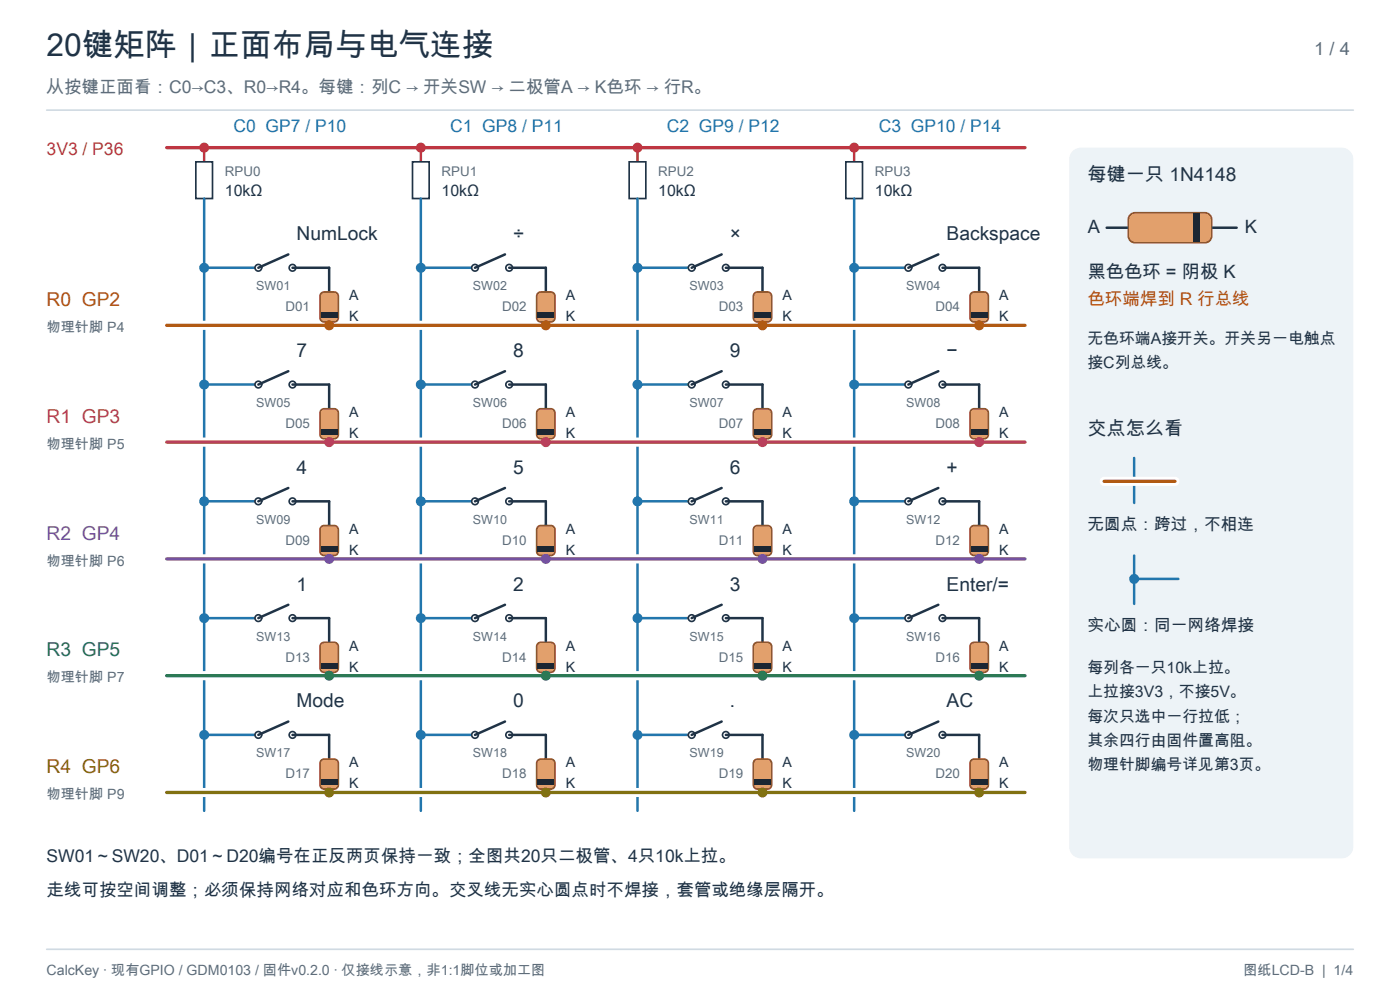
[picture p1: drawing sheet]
<svg xmlns="http://www.w3.org/2000/svg" width="420mm" height="297mm" viewBox="0 0 420 297" stroke-linecap="round" stroke-linejoin="round" font-family="sans-serif">
<path d="M14 33h392" fill="none" stroke="#cfdae3" stroke-width=".5"/>
<path d="M50 44.3h257.5" fill="none" stroke="#bf3642" stroke-width="1"/>
<circle cx="61.2" cy="44.2" r="1.25" fill="#bf3642" stroke="#bf3642" stroke-width=".5"/>
<path d="M61.2 44.3v4.2" fill="none" stroke="#bf3642" stroke-width=".75"/>
<path d="M58.7 48.5h5v11h-5z" fill-rule="evenodd" fill="#fff" stroke="#203346" stroke-width=".5"/>
<path d="M61.2 59.5v183.5" fill="none" stroke="#2276ad" stroke-width=".75"/>
<circle cx="126.2" cy="44.2" r="1.25" fill="#bf3642" stroke="#bf3642" stroke-width=".5"/>
<path d="M126.2 44.3v4.2" fill="none" stroke="#bf3642" stroke-width=".75"/>
<path d="M123.7 48.5h5v11h-5z" fill-rule="evenodd" fill="#fff" stroke="#203346" stroke-width=".5"/>
<path d="M126.2 59.5v183.5" fill="none" stroke="#2276ad" stroke-width=".75"/>
<circle cx="191.2" cy="44.2" r="1.25" fill="#bf3642" stroke="#bf3642" stroke-width=".5"/>
<path d="M191.2 44.3v4.2" fill="none" stroke="#bf3642" stroke-width=".75"/>
<path d="M188.7 48.5h5v11h-5z" fill-rule="evenodd" fill="#fff" stroke="#203346" stroke-width=".5"/>
<path d="M191.2 59.5v183.5" fill="none" stroke="#2276ad" stroke-width=".75"/>
<circle cx="256.2" cy="44.2" r="1.25" fill="#bf3642" stroke="#bf3642" stroke-width=".5"/>
<path d="M256.2 44.3v4.2" fill="none" stroke="#bf3642" stroke-width=".75"/>
<path d="M253.7 48.5h5v11h-5z" fill-rule="evenodd" fill="#fff" stroke="#203346" stroke-width=".5"/>
<path d="M256.2 59.5v183.5M61.2 80.3h16.3" fill="none" stroke="#2276ad" stroke-width=".75"/>
<path d="M50 97.5h257.5" fill="none" stroke="#fff" stroke-width="2.7"/>
<path d="M50 97.5h257.5" fill="none" stroke="#b15a13" stroke-width="1"/>
<circle cx="61.2" cy="80.2" r="1.25" fill="#2276ad" stroke="#2276ad" stroke-width=".5"/>
<g fill="#fff" stroke="#203346" stroke-width=".5">
<circle cx="77.5" cy="80.2" r="1"/>
<circle cx="87.7" cy="80.2" r="1"/>
</g>
<path d="M86.5 76.3l-9 4M87.7 80.3h11v7.2" fill="none" stroke="#203346" stroke-width=".75"/>
<path d="M96.5 87.7l.7-.2h3a1.25 1.25 0 0 1 1.3 1.3v6.5a1.25 1.25 0 0 1-1.3 1.2h-3a1.25 1.25 0 0 1-1.2-1.2v-6.5z" fill-rule="evenodd" fill="#e2a06c" stroke="#8b572e" stroke-width=".5"/>
<path d="M96.2 93.8h5v1.5h-5z" fill-rule="evenodd" fill="#1b2632"/>
<path d="M98.7 96.5v1" fill="none" stroke="#b15a13" stroke-width=".75"/>
<circle cx="98.7" cy="97.5" r="1.25" fill="#b15a13" stroke="#b15a13" stroke-width=".5"/>
<circle cx="126.2" cy="80.2" r="1.25" fill="#2276ad" stroke="#2276ad" stroke-width=".5"/>
<path d="M126.2 80.3h16.3" fill="none" stroke="#2276ad" stroke-width=".75"/>
<g fill="#fff" stroke="#203346" stroke-width=".5">
<circle cx="142.5" cy="80.2" r="1"/>
<circle cx="152.7" cy="80.2" r="1"/>
</g>
<path d="M151.5 76.3l-9 4M152.7 80.3h11v7.2" fill="none" stroke="#203346" stroke-width=".75"/>
<path d="M161.5 87.7l.7-.2h3a1.25 1.25 0 0 1 1.3 1.3v6.5a1.25 1.25 0 0 1-1.3 1.2h-3a1.25 1.25 0 0 1-1.2-1.2v-6.5z" fill-rule="evenodd" fill="#e2a06c" stroke="#8b572e" stroke-width=".5"/>
<path d="M161.2 93.8h5v1.5h-5z" fill-rule="evenodd" fill="#1b2632"/>
<path d="M163.7 96.5v1" fill="none" stroke="#b15a13" stroke-width=".75"/>
<circle cx="163.7" cy="97.5" r="1.25" fill="#b15a13" stroke="#b15a13" stroke-width=".5"/>
<circle cx="191.2" cy="80.2" r="1.25" fill="#2276ad" stroke="#2276ad" stroke-width=".5"/>
<path d="M191.2 80.3h16.3" fill="none" stroke="#2276ad" stroke-width=".75"/>
<g fill="#fff" stroke="#203346" stroke-width=".5">
<circle cx="207.5" cy="80.2" r="1"/>
<circle cx="217.7" cy="80.2" r="1"/>
</g>
<path d="M216.5 76.3l-9 4M217.7 80.3h11v7.2" fill="none" stroke="#203346" stroke-width=".75"/>
<path d="M226.5 87.7l.7-.2h3a1.25 1.25 0 0 1 1.3 1.3v6.5a1.25 1.25 0 0 1-1.3 1.2h-3a1.25 1.25 0 0 1-1.2-1.2v-6.5z" fill-rule="evenodd" fill="#e2a06c" stroke="#8b572e" stroke-width=".5"/>
<path d="M226.2 93.8h5v1.5h-5z" fill-rule="evenodd" fill="#1b2632"/>
<path d="M228.7 96.5v1" fill="none" stroke="#b15a13" stroke-width=".75"/>
<circle cx="228.7" cy="97.5" r="1.25" fill="#b15a13" stroke="#b15a13" stroke-width=".5"/>
<circle cx="256.2" cy="80.2" r="1.25" fill="#2276ad" stroke="#2276ad" stroke-width=".5"/>
<path d="M256.2 80.3h16.3" fill="none" stroke="#2276ad" stroke-width=".75"/>
<g fill="#fff" stroke="#203346" stroke-width=".5">
<circle cx="272.5" cy="80.2" r="1"/>
<circle cx="282.7" cy="80.2" r="1"/>
</g>
<path d="M281.5 76.3l-9 4M282.7 80.3h11v7.2" fill="none" stroke="#203346" stroke-width=".75"/>
<path d="M291.5 87.7l.7-.2h3a1.25 1.25 0 0 1 1.3 1.3v6.5a1.25 1.25 0 0 1-1.3 1.2h-3a1.25 1.25 0 0 1-1.2-1.2v-6.5z" fill-rule="evenodd" fill="#e2a06c" stroke="#8b572e" stroke-width=".5"/>
<path d="M291.2 93.8h5v1.5h-5z" fill-rule="evenodd" fill="#1b2632"/>
<path d="M293.7 96.5v1" fill="none" stroke="#b15a13" stroke-width=".75"/>
<circle cx="293.7" cy="97.5" r="1.25" fill="#b15a13" stroke="#b15a13" stroke-width=".5"/>
<path d="M50 132.5h257.5" fill="none" stroke="#fff" stroke-width="2.7"/>
<path d="M50 132.5h257.5" fill="none" stroke="#b83e5c" stroke-width="1"/>
<circle cx="61.2" cy="115.2" r="1.25" fill="#2276ad" stroke="#2276ad" stroke-width=".5"/>
<path d="M61.2 115.3h16.3" fill="none" stroke="#2276ad" stroke-width=".75"/>
<g fill="#fff" stroke="#203346" stroke-width=".5">
<circle cx="77.5" cy="115.2" r="1"/>
<circle cx="87.7" cy="115.2" r="1"/>
</g>
<path d="M86.5 111.3l-9 4M87.7 115.3h11v7.2" fill="none" stroke="#203346" stroke-width=".75"/>
<path d="M96.5 122.7l.7-.2h3a1.25 1.25 0 0 1 1.3 1.3v6.5a1.25 1.25 0 0 1-1.3 1.2h-3a1.25 1.25 0 0 1-1.2-1.2v-6.5z" fill-rule="evenodd" fill="#e2a06c" stroke="#8b572e" stroke-width=".5"/>
<path d="M96.2 128.8h5v1.5h-5z" fill-rule="evenodd" fill="#1b2632"/>
<path d="M98.7 131.5v1" fill="none" stroke="#b83e5c" stroke-width=".75"/>
<circle cx="98.7" cy="132.5" r="1.25" fill="#b83e5c" stroke="#b83e5c" stroke-width=".5"/>
<circle cx="126.2" cy="115.2" r="1.25" fill="#2276ad" stroke="#2276ad" stroke-width=".5"/>
<path d="M126.2 115.3h16.3" fill="none" stroke="#2276ad" stroke-width=".75"/>
<g fill="#fff" stroke="#203346" stroke-width=".5">
<circle cx="142.5" cy="115.2" r="1"/>
<circle cx="152.7" cy="115.2" r="1"/>
</g>
<path d="M151.5 111.3l-9 4M152.7 115.3h11v7.2" fill="none" stroke="#203346" stroke-width=".75"/>
<path d="M161.5 122.7l.7-.2h3a1.25 1.25 0 0 1 1.3 1.3v6.5a1.25 1.25 0 0 1-1.3 1.2h-3a1.25 1.25 0 0 1-1.2-1.2v-6.5z" fill-rule="evenodd" fill="#e2a06c" stroke="#8b572e" stroke-width=".5"/>
<path d="M161.2 128.8h5v1.5h-5z" fill-rule="evenodd" fill="#1b2632"/>
<path d="M163.7 131.5v1" fill="none" stroke="#b83e5c" stroke-width=".75"/>
<circle cx="163.7" cy="132.5" r="1.25" fill="#b83e5c" stroke="#b83e5c" stroke-width=".5"/>
<circle cx="191.2" cy="115.2" r="1.25" fill="#2276ad" stroke="#2276ad" stroke-width=".5"/>
<path d="M191.2 115.3h16.3" fill="none" stroke="#2276ad" stroke-width=".75"/>
<g fill="#fff" stroke="#203346" stroke-width=".5">
<circle cx="207.5" cy="115.2" r="1"/>
<circle cx="217.7" cy="115.2" r="1"/>
</g>
<path d="M216.5 111.3l-9 4M217.7 115.3h11v7.2" fill="none" stroke="#203346" stroke-width=".75"/>
<path d="M226.5 122.7l.7-.2h3a1.25 1.25 0 0 1 1.3 1.3v6.5a1.25 1.25 0 0 1-1.3 1.2h-3a1.25 1.25 0 0 1-1.2-1.2v-6.5z" fill-rule="evenodd" fill="#e2a06c" stroke="#8b572e" stroke-width=".5"/>
<path d="M226.2 128.8h5v1.5h-5z" fill-rule="evenodd" fill="#1b2632"/>
<path d="M228.7 131.5v1" fill="none" stroke="#b83e5c" stroke-width=".75"/>
<circle cx="228.7" cy="132.5" r="1.25" fill="#b83e5c" stroke="#b83e5c" stroke-width=".5"/>
<circle cx="256.2" cy="115.2" r="1.25" fill="#2276ad" stroke="#2276ad" stroke-width=".5"/>
<path d="M256.2 115.3h16.3" fill="none" stroke="#2276ad" stroke-width=".75"/>
<g fill="#fff" stroke="#203346" stroke-width=".5">
<circle cx="272.5" cy="115.2" r="1"/>
<circle cx="282.7" cy="115.2" r="1"/>
</g>
<path d="M281.5 111.3l-9 4M282.7 115.3h11v7.2" fill="none" stroke="#203346" stroke-width=".75"/>
<path d="M291.5 122.7l.7-.2h3a1.25 1.25 0 0 1 1.3 1.3v6.5a1.25 1.25 0 0 1-1.3 1.2h-3a1.25 1.25 0 0 1-1.2-1.2v-6.5z" fill-rule="evenodd" fill="#e2a06c" stroke="#8b572e" stroke-width=".5"/>
<path d="M291.2 128.8h5v1.5h-5z" fill-rule="evenodd" fill="#1b2632"/>
<path d="M293.7 131.5v1" fill="none" stroke="#b83e5c" stroke-width=".75"/>
<circle cx="293.7" cy="132.5" r="1.25" fill="#b83e5c" stroke="#b83e5c" stroke-width=".5"/>
<path d="M50 167.5h257.5" fill="none" stroke="#fff" stroke-width="2.7"/>
<path d="M50 167.5h257.5" fill="none" stroke="#7552a1" stroke-width="1"/>
<circle cx="61.2" cy="150.2" r="1.25" fill="#2276ad" stroke="#2276ad" stroke-width=".5"/>
<path d="M61.2 150.3h16.3" fill="none" stroke="#2276ad" stroke-width=".75"/>
<g fill="#fff" stroke="#203346" stroke-width=".5">
<circle cx="77.5" cy="150.2" r="1"/>
<circle cx="87.7" cy="150.2" r="1"/>
</g>
<path d="M86.5 146.3l-9 4M87.7 150.3h11v7.2" fill="none" stroke="#203346" stroke-width=".75"/>
<path d="M96.5 157.7l.7-.2h3a1.25 1.25 0 0 1 1.3 1.3v6.5a1.25 1.25 0 0 1-1.3 1.2h-3a1.25 1.25 0 0 1-1.2-1.2v-6.5z" fill-rule="evenodd" fill="#e2a06c" stroke="#8b572e" stroke-width=".5"/>
<path d="M96.2 163.8h5v1.5h-5z" fill-rule="evenodd" fill="#1b2632"/>
<path d="M98.7 166.5v1" fill="none" stroke="#7552a1" stroke-width=".75"/>
<circle cx="98.7" cy="167.5" r="1.25" fill="#7552a1" stroke="#7552a1" stroke-width=".5"/>
<circle cx="126.2" cy="150.2" r="1.25" fill="#2276ad" stroke="#2276ad" stroke-width=".5"/>
<path d="M126.2 150.3h16.3" fill="none" stroke="#2276ad" stroke-width=".75"/>
<g fill="#fff" stroke="#203346" stroke-width=".5">
<circle cx="142.5" cy="150.2" r="1"/>
<circle cx="152.7" cy="150.2" r="1"/>
</g>
<path d="M151.5 146.3l-9 4M152.7 150.3h11v7.2" fill="none" stroke="#203346" stroke-width=".75"/>
<path d="M161.5 157.7l.7-.2h3a1.25 1.25 0 0 1 1.3 1.3v6.5a1.25 1.25 0 0 1-1.3 1.2h-3a1.25 1.25 0 0 1-1.2-1.2v-6.5z" fill-rule="evenodd" fill="#e2a06c" stroke="#8b572e" stroke-width=".5"/>
<path d="M161.2 163.8h5v1.5h-5z" fill-rule="evenodd" fill="#1b2632"/>
<path d="M163.7 166.5v1" fill="none" stroke="#7552a1" stroke-width=".75"/>
<circle cx="163.7" cy="167.5" r="1.25" fill="#7552a1" stroke="#7552a1" stroke-width=".5"/>
<circle cx="191.2" cy="150.2" r="1.25" fill="#2276ad" stroke="#2276ad" stroke-width=".5"/>
<path d="M191.2 150.3h16.3" fill="none" stroke="#2276ad" stroke-width=".75"/>
<g fill="#fff" stroke="#203346" stroke-width=".5">
<circle cx="207.5" cy="150.2" r="1"/>
<circle cx="217.7" cy="150.2" r="1"/>
</g>
<path d="M216.5 146.3l-9 4M217.7 150.3h11v7.2" fill="none" stroke="#203346" stroke-width=".75"/>
<path d="M226.2 158l1-.5h3a1.25 1.25 0 0 1 1.3 1.3v6.5a1.25 1.25 0 0 1-1.3 1.2h-3a1.25 1.25 0 0 1-1.2-1.2v-6.5z" fill-rule="evenodd" fill="#e2a06c" stroke="#8b572e" stroke-width=".5"/>
<path d="M226.2 163.8h5v1.5h-5z" fill-rule="evenodd" fill="#1b2632"/>
<path d="M228.7 166.5v1" fill="none" stroke="#7552a1" stroke-width=".75"/>
<circle cx="228.7" cy="167.5" r="1.25" fill="#7552a1" stroke="#7552a1" stroke-width=".5"/>
<circle cx="256.2" cy="150.2" r="1.25" fill="#2276ad" stroke="#2276ad" stroke-width=".5"/>
<path d="M256.2 150.3h16.3" fill="none" stroke="#2276ad" stroke-width=".75"/>
<g fill="#fff" stroke="#203346" stroke-width=".5">
<circle cx="272.5" cy="150.2" r="1"/>
<circle cx="282.7" cy="150.2" r="1"/>
</g>
<path d="M281.5 146.3l-9 4M282.7 150.3h11v7.2" fill="none" stroke="#203346" stroke-width=".75"/>
<path d="M291.5 157.7l.7-.2h3a1.25 1.25 0 0 1 1.3 1.3v6.5a1.25 1.25 0 0 1-1.3 1.2h-3a1.25 1.25 0 0 1-1.2-1.2v-6.5z" fill-rule="evenodd" fill="#e2a06c" stroke="#8b572e" stroke-width=".5"/>
<path d="M291.2 163.8h5v1.5h-5z" fill-rule="evenodd" fill="#1b2632"/>
<path d="M293.7 166.5v1" fill="none" stroke="#7552a1" stroke-width=".75"/>
<circle cx="293.7" cy="167.5" r="1.25" fill="#7552a1" stroke="#7552a1" stroke-width=".5"/>
<path d="M50 202.5h257.5" fill="none" stroke="#fff" stroke-width="2.7"/>
<path d="M50 202.5h257.5" fill="none" stroke="#2c7954" stroke-width="1"/>
<circle cx="61.2" cy="185.2" r="1.25" fill="#2276ad" stroke="#2276ad" stroke-width=".5"/>
<path d="M61.2 185.3h16.3" fill="none" stroke="#2276ad" stroke-width=".75"/>
<g fill="#fff" stroke="#203346" stroke-width=".5">
<circle cx="77.5" cy="185.2" r="1"/>
<circle cx="87.7" cy="185.2" r="1"/>
</g>
<path d="M86.5 181.3l-9 4M87.7 185.3h11v7.2" fill="none" stroke="#203346" stroke-width=".75"/>
<path d="M96.5 192.7l.7-.2h3a1.25 1.25 0 0 1 1.3 1.3v6.5a1.25 1.25 0 0 1-1.3 1.2h-3a1.25 1.25 0 0 1-1.2-1.2v-6.5z" fill-rule="evenodd" fill="#e2a06c" stroke="#8b572e" stroke-width=".5"/>
<path d="M96.2 198.8h5v1.5h-5z" fill-rule="evenodd" fill="#1b2632"/>
<path d="M98.7 201.5v1" fill="none" stroke="#2c7954" stroke-width=".75"/>
<circle cx="98.7" cy="202.5" r="1.25" fill="#2c7954" stroke="#2c7954" stroke-width=".5"/>
<circle cx="126.2" cy="185.2" r="1.25" fill="#2276ad" stroke="#2276ad" stroke-width=".5"/>
<path d="M126.2 185.3h16.3" fill="none" stroke="#2276ad" stroke-width=".75"/>
<g fill="#fff" stroke="#203346" stroke-width=".5">
<circle cx="142.5" cy="185.2" r="1"/>
<circle cx="152.7" cy="185.2" r="1"/>
</g>
<path d="M151.5 181.3l-9 4M152.7 185.3h11v7.2" fill="none" stroke="#203346" stroke-width=".75"/>
<path d="M161.2 193l1-.5h3a1.25 1.25 0 0 1 1.3 1.3v6.5a1.25 1.25 0 0 1-1.3 1.2h-3a1.25 1.25 0 0 1-1.2-1.2v-6.5z" fill-rule="evenodd" fill="#e2a06c" stroke="#8b572e" stroke-width=".5"/>
<path d="M161.2 198.8h5v1.5h-5z" fill-rule="evenodd" fill="#1b2632"/>
<path d="M163.7 201.5v1" fill="none" stroke="#2c7954" stroke-width=".75"/>
<circle cx="163.7" cy="202.5" r="1.25" fill="#2c7954" stroke="#2c7954" stroke-width=".5"/>
<circle cx="191.2" cy="185.2" r="1.25" fill="#2276ad" stroke="#2276ad" stroke-width=".5"/>
<path d="M191.2 185.3h16.3" fill="none" stroke="#2276ad" stroke-width=".75"/>
<g fill="#fff" stroke="#203346" stroke-width=".5">
<circle cx="207.5" cy="185.2" r="1"/>
<circle cx="217.7" cy="185.2" r="1"/>
</g>
<path d="M216.5 181.3l-9 4M217.7 185.3h11v7.2" fill="none" stroke="#203346" stroke-width=".75"/>
<path d="M226.2 193l1-.5h3a1.25 1.25 0 0 1 1.3 1.3v6.5a1.25 1.25 0 0 1-1.3 1.2h-3a1.25 1.25 0 0 1-1.2-1.2v-6.5z" fill-rule="evenodd" fill="#e2a06c" stroke="#8b572e" stroke-width=".5"/>
<path d="M226.2 198.8h5v1.5h-5z" fill-rule="evenodd" fill="#1b2632"/>
<path d="M228.7 201.5v1" fill="none" stroke="#2c7954" stroke-width=".75"/>
<circle cx="228.7" cy="202.5" r="1.25" fill="#2c7954" stroke="#2c7954" stroke-width=".5"/>
<circle cx="256.2" cy="185.2" r="1.25" fill="#2276ad" stroke="#2276ad" stroke-width=".5"/>
<path d="M256.2 185.3h16.3" fill="none" stroke="#2276ad" stroke-width=".75"/>
<g fill="#fff" stroke="#203346" stroke-width=".5">
<circle cx="272.5" cy="185.2" r="1"/>
<circle cx="282.7" cy="185.2" r="1"/>
</g>
<path d="M281.5 181.3l-9 4M282.7 185.3h11v7.2" fill="none" stroke="#203346" stroke-width=".75"/>
<path d="M291.5 192.7l.7-.2h3a1.25 1.25 0 0 1 1.3 1.3v6.5a1.25 1.25 0 0 1-1.3 1.2h-3a1.25 1.25 0 0 1-1.2-1.2v-6.5z" fill-rule="evenodd" fill="#e2a06c" stroke="#8b572e" stroke-width=".5"/>
<path d="M291.2 198.8h5v1.5h-5z" fill-rule="evenodd" fill="#1b2632"/>
<path d="M293.7 201.5v1" fill="none" stroke="#2c7954" stroke-width=".75"/>
<circle cx="293.7" cy="202.5" r="1.25" fill="#2c7954" stroke="#2c7954" stroke-width=".5"/>
<path d="M50 237.5h257.5" fill="none" stroke="#fff" stroke-width="2.7"/>
<path d="M50 237.5h257.5" fill="none" stroke="#817112" stroke-width="1"/>
<circle cx="61.2" cy="220.2" r="1.25" fill="#2276ad" stroke="#2276ad" stroke-width=".5"/>
<path d="M61.2 220.3h16.3" fill="none" stroke="#2276ad" stroke-width=".75"/>
<g fill="#fff" stroke="#203346" stroke-width=".5">
<circle cx="77.5" cy="220.2" r="1"/>
<circle cx="87.7" cy="220.2" r="1"/>
</g>
<path d="M86.5 216.3l-9 4M87.7 220.3h11v7.2" fill="none" stroke="#203346" stroke-width=".75"/>
<path d="M96.5 227.7l.7-.2h3a1.25 1.25 0 0 1 1.3 1.3v6.5a1.25 1.25 0 0 1-1.3 1.2h-3a1.25 1.25 0 0 1-1.2-1.2v-6.5z" fill-rule="evenodd" fill="#e2a06c" stroke="#8b572e" stroke-width=".5"/>
<path d="M96.2 233.8h5v1.5h-5z" fill-rule="evenodd" fill="#1b2632"/>
<path d="M98.7 236.5v1" fill="none" stroke="#817112" stroke-width=".75"/>
<circle cx="98.7" cy="237.5" r="1.25" fill="#817112" stroke="#817112" stroke-width=".5"/>
<circle cx="126.2" cy="220.2" r="1.25" fill="#2276ad" stroke="#2276ad" stroke-width=".5"/>
<path d="M126.2 220.3h16.3" fill="none" stroke="#2276ad" stroke-width=".75"/>
<g fill="#fff" stroke="#203346" stroke-width=".5">
<circle cx="142.5" cy="220.2" r="1"/>
<circle cx="152.7" cy="220.2" r="1"/>
</g>
<path d="M151.5 216.3l-9 4M152.7 220.3h11v7.2" fill="none" stroke="#203346" stroke-width=".75"/>
<path d="M161.2 228l1-.5h3a1.25 1.25 0 0 1 1.3 1.3v6.5a1.25 1.25 0 0 1-1.3 1.2h-3a1.25 1.25 0 0 1-1.2-1.2v-6.5z" fill-rule="evenodd" fill="#e2a06c" stroke="#8b572e" stroke-width=".5"/>
<path d="M161.2 233.8h5v1.5h-5z" fill-rule="evenodd" fill="#1b2632"/>
<path d="M163.7 236.5v1" fill="none" stroke="#817112" stroke-width=".75"/>
<circle cx="163.7" cy="237.5" r="1.25" fill="#817112" stroke="#817112" stroke-width=".5"/>
<circle cx="191.2" cy="220.2" r="1.25" fill="#2276ad" stroke="#2276ad" stroke-width=".5"/>
<path d="M191.2 220.3h16.3" fill="none" stroke="#2276ad" stroke-width=".75"/>
<g fill="#fff" stroke="#203346" stroke-width=".5">
<circle cx="207.5" cy="220.2" r="1"/>
<circle cx="217.7" cy="220.2" r="1"/>
</g>
<path d="M216.5 216.3l-9 4M217.7 220.3h11v7.2" fill="none" stroke="#203346" stroke-width=".75"/>
<path d="M226.2 228l1-.5h3a1.25 1.25 0 0 1 1.3 1.3v6.5a1.25 1.25 0 0 1-1.3 1.2h-3a1.25 1.25 0 0 1-1.2-1.2v-6.5z" fill-rule="evenodd" fill="#e2a06c" stroke="#8b572e" stroke-width=".5"/>
<path d="M226.2 233.8h5v1.5h-5z" fill-rule="evenodd" fill="#1b2632"/>
<path d="M228.7 236.5v1" fill="none" stroke="#817112" stroke-width=".75"/>
<circle cx="228.7" cy="237.5" r="1.25" fill="#817112" stroke="#817112" stroke-width=".5"/>
<circle cx="256.2" cy="220.2" r="1.25" fill="#2276ad" stroke="#2276ad" stroke-width=".5"/>
<path d="M256.2 220.3h16.3" fill="none" stroke="#2276ad" stroke-width=".75"/>
<g fill="#fff" stroke="#203346" stroke-width=".5">
<circle cx="272.5" cy="220.2" r="1"/>
<circle cx="282.7" cy="220.2" r="1"/>
</g>
<path d="M281.5 216.3l-9 4M282.7 220.3h11v7.2" fill="none" stroke="#203346" stroke-width=".75"/>
<path d="M291.5 227.7l.7-.2h3a1.25 1.25 0 0 1 1.3 1.3v6.5a1.25 1.25 0 0 1-1.3 1.2h-3a1.25 1.25 0 0 1-1.2-1.2v-6.5z" fill-rule="evenodd" fill="#e2a06c" stroke="#8b572e" stroke-width=".5"/>
<path d="M291.2 233.8h5v1.5h-5z" fill-rule="evenodd" fill="#1b2632"/>
<path d="M293.7 236.5v1" fill="none" stroke="#817112" stroke-width=".75"/>
<circle cx="293.7" cy="237.5" r="1.25" fill="#817112" stroke="#817112" stroke-width=".5"/>
<path d="M321.8 45.3a3.5 3.5 0 0 1 2.4-1h78.3a3.5 3.5 0 0 1 3.5 3.5v206a3.5 3.5 0 0 1-3.5 3.5h-78.3a3.5 3.5 0 0 1-3.5-3.5v-206a3.5 3.5 0 0 1 1.1-2.5z" fill-rule="evenodd" fill="#edf3f7"/>
<path d="M332 68.3h6.5M363.5 68.3h7.5" fill="none" stroke="#203346" stroke-width=".75"/>
<path d="M339.1 64.3l1.4-.5h21a2 2 0 0 1 2 2v5a2 2 0 0 1-2 2h-21a2 2 0 0 1-2-2v-5z" fill-rule="evenodd" fill="#e2a06c" stroke="#8b572e" stroke-width=".5"/>
<path d="M358 64h2v8.5h-2z" fill-rule="evenodd" fill="#1b2632"/>
<path d="M340.2 137.3v13.5M340.2 166.5v14.5M340.2 173.5h13.3" fill="none" stroke="#2276ad" stroke-width=".75"/>
<path d="M331.2 144.3h21.3" fill="none" stroke="#fff" stroke-width="2.7"/>
<path d="M331.2 144.3h21.3" fill="none" stroke="#b15a13" stroke-width="1"/>
<circle cx="340.2" cy="173.5" r="1.25" fill="#2276ad" stroke="#2276ad" stroke-width=".5"/>
<path d="M14 284.5h392" fill="none" stroke="#cfdae3" stroke-width=".5"/>
<text font-size="9.5" fill="#203346" x="14" y="16.8">20键矩阵｜正面布局与电气连接</text>
<g font-size="5.7" fill="#203346">
<text x="326.2" y="54.3">每键一只 1N4148</text>
<text x="89" y="72">NumLock</text>
<text x="154" y="72">÷</text>
<text x="219" y="72">×</text>
<text x="284" y="72">Backspace</text>
<text x="89" y="107">7</text>
<text x="154" y="107">8</text>
<text x="219" y="107">9</text>
<text x="284" y="107">−</text>
<text x="326.2" y="130.5">交点怎么看</text>
<text x="89" y="142">4</text>
<text x="154" y="142">5</text>
<text x="219" y="142">6</text>
<text x="284" y="142">+</text>
<text x="89" y="177">1</text>
<text x="154" y="177">2</text>
<text x="219" y="177">3</text>
<text x="284" y="177">Enter/=</text>
<text x="89" y="212">Mode</text>
<text x="154" y="212">0</text>
<text x="219" y="212">.</text>
<text x="284" y="212">AC</text>
</g>
<text font-size="5.7" fill="#b15a13" x="14" y="91.8">R0 GP2</text>
<text font-size="5.7" fill="#b83e5c" x="14" y="126.8">R1 GP3</text>
<text font-size="5.7" fill="#7552a1" x="14" y="161.8">R2 GP4</text>
<text font-size="5.7" fill="#2c7954" x="14" y="196.8">R3 GP5</text>
<text font-size="5.7" fill="#817112" x="14" y="231.8">R4 GP6</text>
<text font-size="5.5" fill="#5e6d7a" x="394.3" y="16.5">1 / 4</text>
<g font-size="5.5" fill="#203346">
<text x="326.3" y="69.8">A</text>
<text x="373.5" y="69.8">K</text>
<text x="326.2" y="83.3">黑色色环 = 阴极 K</text>
</g>
<text font-size="5.2" fill="#5e6d7a" x="14" y="27.8">从按键正面看：C0→C3、R0→R4。每键：列C → 开关SW → 二极管A → K色环 → 行R。</text>
<g font-size="5.2" fill="#2276ad">
<text x="70.1" y="39.5">C0 GP7 / P10</text>
<text x="135.1" y="39.5">C1 GP8 / P11</text>
<text x="200.1" y="39.5">C2 GP9 / P12</text>
<text x="263.6" y="39.5">C3 GP10 / P14</text>
</g>
<text font-size="5.2" fill="#bf3642" x="14" y="46.5">3V3 / P36</text>
<text font-size="5.2" fill="#b15a13" x="326.2" y="91.5">色环端焊到 R 行总线</text>
<g font-size="5.2" fill="#203346">
<text x="14" y="258.3">SW01～SW20、D01～D20编号在正反两页保持一致；全图共20只二极管、4只10k上拉。</text>
<text x="14" y="268.5">走线可按空间调整；必须保持网络对应和色环方向。交叉线无实心圆点时不焊接，套管或绝缘层隔开。</text>
</g>
<g font-size="5" fill="#203346">
<text x="326.2" y="158.8">无圆点：跨过，不相连</text>
<text x="326.2" y="189.3">实心圆：同一网络焊接</text>
</g>
<g font-size="4.7" fill="#203346">
<text x="67.5" y="58.8">10kΩ</text>
<text x="132.5" y="58.8">10kΩ</text>
<text x="197.5" y="58.8">10kΩ</text>
<text x="262.5" y="58.8">10kΩ</text>
<text x="326.2" y="103">无色环端A接开关。开关另一电触点</text>
<text x="326.2" y="110.3">接C列总线。</text>
<text x="326.2" y="201.8">每列各一只10k上拉。</text>
<text x="326.2" y="209">上拉接3V3，不接5V。</text>
<text x="326.2" y="216.3">每次只选中一行拉低；</text>
<text x="326.2" y="223.5">其余四行由固件置高阻。</text>
<text x="326.2" y="230.8">物理针脚编号详见第3页。</text>
</g>
<g font-size="4.2" fill="#203346">
<text x="104.7" y="90">A</text>
<text x="169.7" y="90">A</text>
<text x="234.7" y="90">A</text>
<text x="299.7" y="90">A</text>
<text x="104.7" y="96.3">K</text>
<text x="169.7" y="96.3">K</text>
<text x="234.7" y="96.3">K</text>
<text x="299.7" y="96.3">K</text>
<text x="104.7" y="125">A</text>
<text x="169.7" y="125">A</text>
<text x="234.7" y="125">A</text>
<text x="299.7" y="125">A</text>
<text x="104.7" y="131.3">K</text>
<text x="169.7" y="131.3">K</text>
<text x="234.7" y="131.3">K</text>
<text x="299.7" y="131.3">K</text>
<text x="104.7" y="160">A</text>
<text x="169.7" y="160">A</text>
<text x="234.7" y="160">A</text>
<text x="299.7" y="160">A</text>
<text x="104.7" y="166.3">K</text>
<text x="169.7" y="166.3">K</text>
<text x="234.7" y="166.3">K</text>
<text x="299.7" y="166.3">K</text>
<text x="104.7" y="195">A</text>
<text x="169.7" y="195">A</text>
<text x="234.7" y="195">A</text>
<text x="299.7" y="195">A</text>
<text x="104.7" y="201.3">K</text>
<text x="169.7" y="201.3">K</text>
<text x="234.7" y="201.3">K</text>
<text x="299.7" y="201.3">K</text>
<text x="104.7" y="230">A</text>
<text x="169.7" y="230">A</text>
<text x="234.7" y="230">A</text>
<text x="299.7" y="230">A</text>
<text x="104.7" y="236.3">K</text>
<text x="169.7" y="236.3">K</text>
<text x="234.7" y="236.3">K</text>
<text x="299.7" y="236.3">K</text>
</g>
<g font-size="4.2" fill="#5e6d7a">
<text x="14" y="99.5">物理针脚 P4</text>
<text x="14" y="134.5">物理针脚 P5</text>
<text x="14" y="169.5">物理针脚 P6</text>
<text x="14" y="204.5">物理针脚 P7</text>
<text x="14" y="239.5">物理针脚 P9</text>
<text x="14" y="292.3">CalcKey · 现有GPIO / GDM0103 / 固件v0.2.0 · 仅接线示意，非1:1脚位或加工图</text>
<text x="373" y="292.3">图纸LCD-B | 1/4</text>
</g>
<g font-size="4" fill="#5e6d7a">
<text x="67.5" y="52.8">RPU0</text>
<text x="132.5" y="52.8">RPU1</text>
<text x="197.5" y="52.8">RPU2</text>
<text x="262.5" y="52.8">RPU3</text>
<text x="85.7" y="93.3">D01</text>
<text x="150.7" y="93.3">D02</text>
<text x="215.7" y="93.3">D03</text>
<text x="280.7" y="93.3">D04</text>
<text x="85.7" y="128.3">D05</text>
<text x="150.7" y="128.3">D06</text>
<text x="215.7" y="128.3">D07</text>
<text x="280.7" y="128.3">D08</text>
<text x="85.7" y="163.3">D09</text>
<text x="150.7" y="163.3">D10</text>
<text x="215.7" y="163.3">D11</text>
<text x="280.7" y="163.3">D12</text>
<text x="85.7" y="198.3">D13</text>
<text x="150.7" y="198.3">D14</text>
<text x="215.7" y="198.3">D15</text>
<text x="280.7" y="198.3">D16</text>
<text x="85.7" y="233.3">D17</text>
<text x="150.7" y="233.3">D18</text>
<text x="215.7" y="233.3">D19</text>
<text x="280.7" y="233.3">D20</text>
</g>
<g font-size="3.7" fill="#5e6d7a">
<text x="76.9" y="87">SW01</text>
<text x="141.9" y="87">SW02</text>
<text x="206.9" y="87">SW03</text>
<text x="271.9" y="87">SW04</text>
<text x="76.9" y="122">SW05</text>
<text x="141.9" y="122">SW06</text>
<text x="206.9" y="122">SW07</text>
<text x="271.9" y="122">SW08</text>
<text x="76.9" y="157">SW09</text>
<text x="141.9" y="157">SW10</text>
<text x="206.9" y="157">SW11</text>
<text x="271.9" y="157">SW12</text>
<text x="76.9" y="192">SW13</text>
<text x="141.9" y="192">SW14</text>
<text x="206.9" y="192">SW15</text>
<text x="271.9" y="192">SW16</text>
<text x="76.9" y="227">SW17</text>
<text x="141.9" y="227">SW18</text>
<text x="206.9" y="227">SW19</text>
<text x="271.9" y="227">SW20</text>
</g>
</svg>
